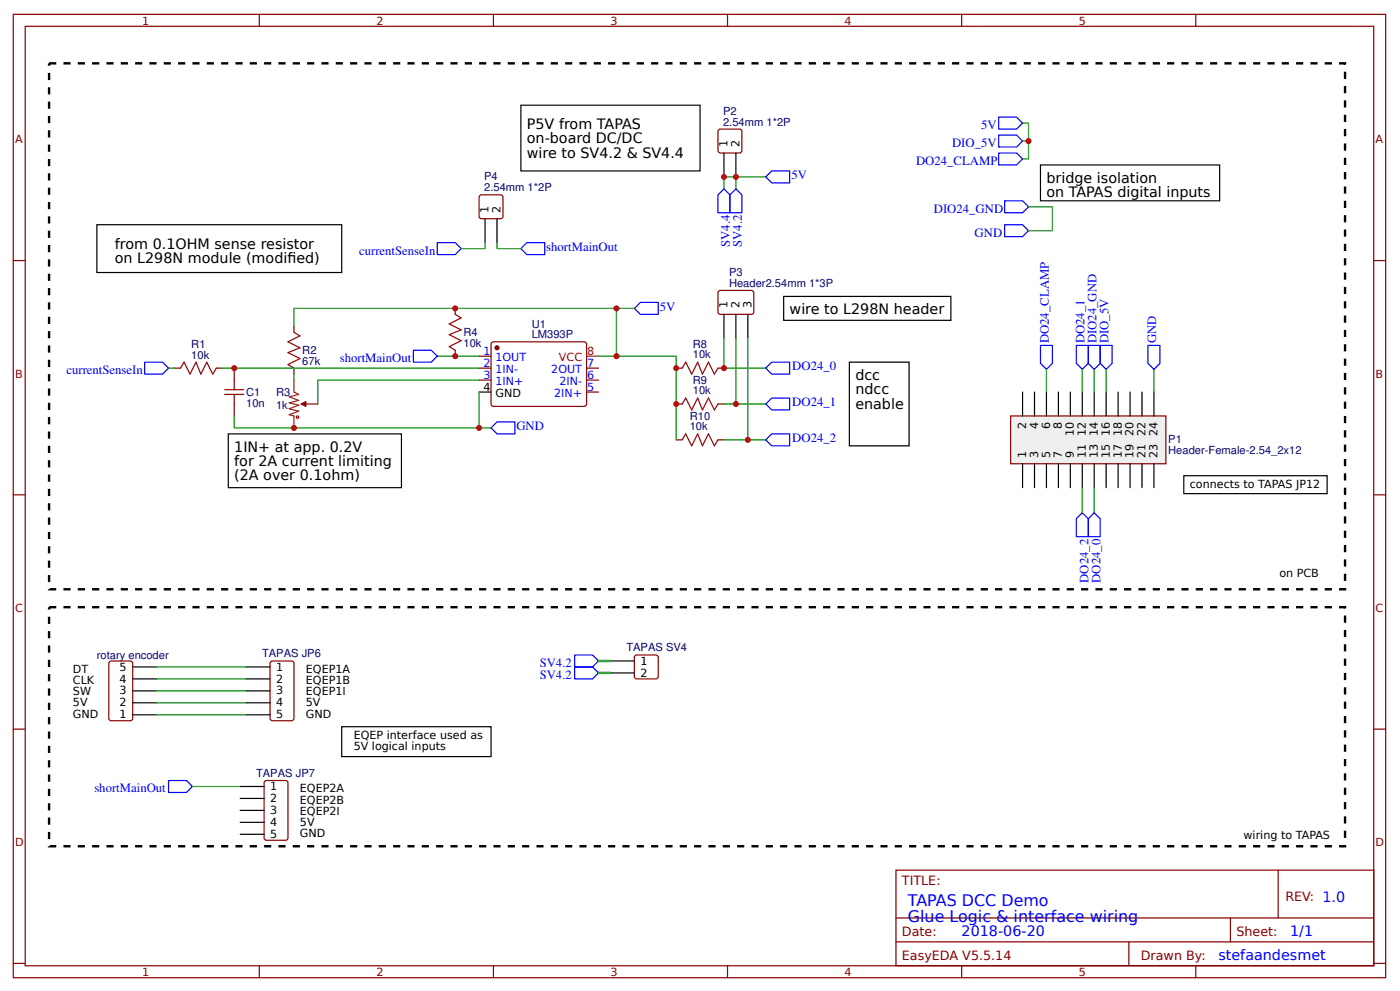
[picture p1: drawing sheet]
<svg xmlns="http://www.w3.org/2000/svg" width="310mm" height="219mm" viewBox="0 0 310 219" stroke-linecap="round" stroke-linejoin="round" font-family="sans-serif">
<g fill="none" stroke="#800" stroke-width=".26">
<path d="M2.9 3.2h304v213.2h-304zM5.6 5.8h298.7v208h-298.7zM57.4 3.2v2.6M109.3 3.2v2.6M161.2 3.2v2.6M213 3.2v2.6M264.9 3.2v2.6M2.9 57.7h2.7M304.3 57.7h2.6M2.9 109.5h2.7M304.3 109.5h2.6M2.9 161.4h2.7"/>
<path d="M304.3 161.4h2.6M198.5 192.6h105.8v21.2h-105.8zM283.1 192.6v10.6M2.9 213.3h2.7M57.4 213.8v2.6M109.3 213.8v2.6M161.2 213.8v2.6M198.5 203.2h105.8M198.5 208.5h105.8M213 213.8v2.6M250.1 208.5v5.3M264.9 213.8v2.6"/>
<path d="M272.5 203.2v5.3M304.3 213.3h2.6"/>
</g>
<path d="M223.9 92.1h34.4v10.6h-34.4z" fill="#efefef" stroke="#800" stroke-width=".26"/>
<g fill="none" stroke="#000" stroke-width=".26">
<path d="M115.4 23.3h39.7v14.5h-39.7zM160.4 33.9v5.3M163 33.9v5.3M230.5 36.5h39.7v7.9h-39.7zM21.5 49.7h54.2v10.6h-54.2zM107.4 48.4v5.3M110.1 48.4v5.3M160.4 69.6v5.3M163 69.6v5.3M165.7 69.6v5.3M173.6 65.6h37v5.3h-37zM50.6 96h38.3v11.9h-38.3z"/>
<path d="M106.1 86.8h2.7M188.1 80.2h13.3v18.5h-13.3zM226.5 86.8v5.3M229.2 86.8v5.3M231.8 86.8v5.3M234.4 86.8v5.3M237.1 86.8v5.3M239.7 86.8v5.3M242.4 86.8v5.3M245 86.8v5.3M247.7 86.8v5.3M250.3 86.8v5.3"/>
<path d="M253 86.8v5.3M255.6 86.8v5.3M226.5 102.7v5.2M229.2 102.7v5.2M231.8 102.7v5.2M234.4 102.7v5.2M237.1 102.7v5.2M239.7 102.7v5.2M242.4 102.7v5.2M245 102.7v5.2M247.7 102.7v5.2M250.3 102.7v5.2"/>
<path d="M253 102.7v5.2M255.6 102.7v5.2M262.2 105.3h31.8v4h-31.8zM29.4 147.6h5.3M29.4 150.3h5.3M29.4 152.9h5.3M29.4 155.6h5.3M29.4 158.2h5.3M54.5 147.6h5.3M54.5 150.3h5.3M54.5 152.9h5.3M54.5 155.6h5.3"/>
<path d="M54.5 158.2h5.3M135.2 146.3h5.3M135.2 149h5.3M53.2 174.1h5.3M53.2 176.7h5.3M53.2 179.4h5.3M75.7 160.9h33.1v6.6h-33.1zM53.2 182h5.3M53.2 184.7h5.3"/>
</g>
<g fill="none" stroke="#800" stroke-width=".26">
<path d="M159.3 28.6h4.5l.5 .2v4.5l-.2 .5-4.5 .1-.5-.3-.1-4.5zM106.4 43.2l4.5-.1 .4 .3 .1 4.5-.2 .4-4.5 .1-.5-.2-.1-4.5zM65.1 72.2v1.4M100.8 68.3v1.3M100.8 77.5v1.3M106.1 78.8h2.7M108.8 75.9l.5-.2h20.4l.2 .5v13.5l-.5 .3-20.4-.1-.2-.5zM159.1 64.6l.5-.3 7.1 .1 .3 .4-.1 4.5-.5 .3-7.1-.1-.3-.4zM38.7 81.5h1.3M47.9 81.5h1.3M51.9 81.5v2.6M51.9 89.4v2.7"/>
<path d="M65.1 81.5v1.3M67.8 89.4h2.6M106.1 81.5h2.7M106.1 84.1h2.7M129.9 81.5h2.7M129.9 84.1h2.7M129.9 86.8h2.7M149.8 81.5h1.3M149.8 89.4h1.3M149.8 97.4h1.3M159 81.5h1.4M159 89.4h1.4"/>
<path d="M159 97.4h1.4M24.4 146.4l4.5-.1 .4 .3 .1 12.4-.3 .5h-4.5l-.4-.2-.1-12.5zM60.1 146.4l4.5-.1 .4 .3 .1 12.4-.2 .5h-4.5l-.5-.2-.1-12.5zM140.8 145.1l4.5-.1 .4 .3 .1 4.5-.3 .4-4.5 .1-.4-.3-.1-4.5zM58.8 172.8h4.5l.4 .2 .1 12.5-.3 .4-4.5 .1-.4-.3-.1-12.4z"/>
</g>
<g fill="#800" stroke="#800" stroke-width=".26">
<path d="M66.7 89.4l1.1-.5v1.1z"/>
<circle cx="110.1" cy="77" r=".4"/>
</g>
<path d="M129.9 78.8h2.7" fill="none" stroke="#f00" stroke-width=".26"/>
<g fill="none" stroke="#00f" stroke-width=".26">
<path d="M169.6 39.2l1.3-1.4h4v2.7h-4zM221.2 29.9h4l1.3 1.3-1.3 1.3h-4zM221.2 33.9h4l1.3 1.3-1.3 1.3h-4zM221.2 25.9h4l1.3 1.4-1.3 1.3h-4zM96.9 53.7h3.9l1.4 1.3-1.4 1.4h-3.9zM115.4 55l1.3-1.3h4v2.7h-4zM160.4 41.8l1.3 1.3v4h-2.7v-4zM163 41.8l1.3 1.3v4h-2.6v-4zM222.5 49.7h4l1.3 1.4-1.3 1.3h-4zM222.5 44.4h4l1.3 1.4-1.3 1.3h-4zM91.6 77.5h3.9l1.4 1.3-1.4 1.4h-3.9zM140.5 68.3l1.3-1.4h4v2.7h-4z"/>
<path d="M230.5 76.5h2.6v3.9l-1.3 1.4-1.3-1.4zM238.4 76.5h2.7v3.9l-1.4 1.4-1.3-1.4zM241.1 76.5h2.6v3.9l-1.3 1.4-1.3-1.4zM243.7 76.5h2.7v3.9l-1.4 1.4-1.3-1.4zM254.3 76.5h2.6v3.9l-1.3 1.4-1.3-1.4zM32 80.2h4l1.3 1.3-1.3 1.3h-4zM108.8 94.7l1.3-1.3h4v2.6h-4zM169.6 97.4l1.3-1.4h4v2.7h-4zM169.6 89.4l1.3-1.3h4v2.7h-4zM169.6 81.5l1.3-1.3h4v2.6h-4zM239.7 113.5l1.4 1.3v4h-2.7v-4zM242.4 113.5l1.3 1.3v4h-2.6v-4z"/>
<path d="M127.3 145h4l1.3 1.3-1.3 1.3h-4zM127.3 147.6h4l1.3 1.4-1.3 1.3h-4zM37.3 172.8h4l1.3 1.3-1.3 1.3h-4z"/>
</g>
<g fill="none" stroke="#080" stroke-width=".26">
<path d="M163 39.2h-2.6v2.6M163 39.2v2.6M163 39.2h6.6M226.5 31.2h1.3v4h-1.3M226.5 27.3h1.3v3.9M107.4 53.7v1.3h-5.2M110.1 53.7v1.3h5.3M227.8 45.8h5.3v5.3h-5.3M65.1 72.2v-3.9h71.5v10.5h-4M96.9 78.8h9.2M136.6 78.8h13.2v18.6M136.6 68.3h3.9"/>
<path d="M160.4 74.9v6.6h9.2M163 74.9v14.5h-2.6M165.7 74.9v22.5h-5.3M37.3 81.5h1.4M49.2 81.5h56.9M51.9 92.1v2.6h56.9M65.1 82.8v1.3M106.1 84.1h-35.7v5.3M106.1 86.8v7.9M163 89.4h6.6M165.7 97.4h3.9M231.8 81.8v5"/>
<path d="M239.7 81.8v5M242.4 81.8v5M245 81.8v5M255.6 81.8v5M239.7 107.9v5.6M242.4 107.9v5.6M34.7 147.6h19.8M34.7 150.3h19.8M34.7 152.9h19.8M34.7 155.6h19.8M34.7 158.2h19.8M42.6 174.1h10.6"/>
</g>
<g fill="none" stroke="#a00000" stroke-width=".26">
<path d="M65.1 73.6l1.3 .7-2.6 1.4 2.6 1.3-2.6 1.1 2.6 1.3-2.6 1.3 1.3 .8M100.8 69.6l1.4 .8-2.7 1.3 2.7 1.3-2.7 1.1 2.7 1.3-2.7 1.3 1.3 .8M40 81.5l.8-1.3 1.3 2.6 1.3-2.6 1.1 2.6 1.3-2.6 1.3 2.6 .8-1.3M49.8 87.3h4.2M49.8 86.3h4.2M51.9 84.1v2.2M51.9 87.3v2.1M151.1 81.5l.8-1.3 1.3 2.6 1.3-2.6 1.1 2.6 1.3-2.6 1.3 2.6 .8-1.3M151.1 89.4l.8-1.3 1.3 2.7 1.3-2.7 1.1 2.7 1.3-2.7 1.3 2.7 .8-1.4M151.1 97.4l.8-1.4 1.3 2.7 1.3-2.7 1.1 2.7 1.3-2.7 1.3 2.7 .8-1.3"/>
<circle cx="65.9" cy="92.3" r=".26"/>
</g>
<path d="M65.1 84.1v2.7l1.1 .5-2.1 .5 2.1 .8-2.1 .6 2.1 .5-2.1 .8 2.1 .5-2.1 .8 1 .3v2.6M66.7 89.4h1.1" fill="none" stroke="#8d2323" stroke-width=".26"/>
<path d="M10.9 14h287v116.4h-287zM10.9 134.4h287v52.9h-287z" fill="none" stroke="#000" stroke-width=".53" stroke-dasharray="1.6 1.6" stroke-linecap="butt"/>
<path d="M132.6 146.3h2.6M132.6 149h2.6" fill="none" stroke="#080" stroke-width=".53"/>
<g fill="#c00">
<circle cx="160.4" cy="39.2" r=".66"/>
<circle cx="163" cy="39.2" r=".66"/>
<circle cx="136.6" cy="68.3" r=".66"/>
<circle cx="165.7" cy="97.4" r=".66"/>
<circle cx="106.1" cy="94.7" r=".66"/>
<circle cx="65.1" cy="94.7" r=".66"/>
<circle cx="51.9" cy="81.5" r=".66"/>
<circle cx="100.8" cy="78.8" r=".66"/>
<circle cx="100.8" cy="68.3" r=".66"/>
<circle cx="149.8" cy="89.4" r=".66"/>
<circle cx="160.4" cy="81.5" r=".66"/>
<circle cx="163" cy="89.4" r=".66"/>
<circle cx="136.6" cy="78.8" r=".66"/>
<circle cx="149.8" cy="81.5" r=".66"/>
<circle cx="227.8" cy="31.2" r=".66"/>
</g>
<g font-size="3.5" fill="#00f">
<text x="201.1" y="200.6">TAPAS DCC Demo</text>
<text x="201.1" y="204.1">Glue Logic &amp; interface wiring</text>
</g>
<g font-size="3.2">
<text x="116.7" y="28.6">P5V from TAPAS</text>
<text x="116.7" y="31.8">on-board DC/DC</text>
<text x="116.7" y="34.9">wire to SV4.2 &amp; SV4.4</text>
<text x="231.8" y="40.5">bridge isolation</text>
<text x="231.8" y="43.7">on TAPAS digital inputs</text>
<text x="25.4" y="55">from 0.1OHM sense resistor</text>
<text x="25.4" y="58.2">on L298N module (modifed)</text>
<text x="63.7" y="58.2">i</text>
<text x="174.9" y="69.6">wire to L298N header</text>
<text x="189.5" y="84.1">dcc</text>
<text x="189.5" y="87.3">ndcc</text>
<text x="189.5" y="90.5">enable</text>
<text x="51.9" y="100">1IN+ at app. 0.2V</text>
<text x="51.9" y="103.2">for 2A current limiting</text>
<text x="51.9" y="106.4">(2A over 0.1ohm)</text>
</g>
<g font-size="3.2" fill="#00f">
<text x="213" y="207.2">2018-06-20</text>
<text x="285.8" y="207.2">1/1</text>
<text x="269.9" y="212.5">stefaandesmet</text>
</g>
<g font-size="2.8" fill="#00f">
<text x="217.4" y="28.6">5V</text>
<text x="210.9" y="32.6">DIO_5V</text>
<text x="175.3" y="39.7">5V</text>
<text x="202.9" y="36.6">DO24_CLAMP</text>
<text x="206.9" y="47.1">DIO24_GND</text>
<text x="215.9" y="52.4">GND</text>
<text x="79.5" y="56.4">currentSenseIn</text>
<text x="121" y="55.6">shortMainOut</text>
<text x="161.7" y="54.6" transform="rotate(-90 161.7 54.6)">SV4.4</text>
<text x="164.3" y="54.6" transform="rotate(-90 164.3 54.6)">SV4.2</text>
<text x="146.1" y="68.8">5V</text>
<text x="232.3" y="76" transform="rotate(-90 232.3 76)">DO24_CLAMP</text>
<text x="240.3" y="76" transform="rotate(-90 240.3 76)">DO24_1</text>
<text x="242.9" y="76" transform="rotate(-90 242.9 76)">DIO24_GND</text>
<text x="245.6" y="76" transform="rotate(-90 245.6 76)">DIO_5V</text>
<text x="256.1" y="76" transform="rotate(-90 256.1 76)">GND</text>
<text x="14.7" y="82.8">currentSenseIn</text>
<text x="75.3" y="80.2">shortMainOut</text>
<text x="175.5" y="82">DO24_0</text>
<text x="175.5" y="89.9">DO24_1</text>
<text x="114.4" y="95.2">GND</text>
<text x="175.5" y="97.9">DO24_2</text>
<text x="241.1" y="129" transform="rotate(-90 241.1 129)">DO24_2</text>
<text x="243.8" y="129" transform="rotate(-90 243.8 129)">DO24_0</text>
<text x="119.5" y="147.6">SV4.2</text>
<text x="119.5" y="150.2">SV4.2</text>
<text x="20.9" y="175.3">shortMainOut</text>
</g>
<g font-size="2.8" fill="#800">
<text x="199.8" y="195.8">TITLE:</text>
<text x="284.7" y="199.5">REV: 1.0</text>
<text x="199.8" y="207.2">Date:</text>
<text x="273.9" y="207.2">Sheet:</text>
<text x="199.8" y="212.5">EasyEDA V5.5.14</text>
<text x="252.7" y="212.5">Drawn By:</text>
</g>
<g font-size="2.5" fill="#800">
<text x="31.5" y="5.4">1</text>
<text x="83.4" y="5.4">2</text>
<text x="135.2" y="5.4">3</text>
<text x="187.1" y="5.4">4</text>
<text x="238.9" y="5.4">5</text>
<text x="3.3" y="31.8">A</text>
<text x="304.7" y="31.8">A</text>
<text x="3.3" y="83.6">B</text>
<text x="304.7" y="83.6">B</text>
<text x="3.3" y="135.5">C</text>
<text x="304.7" y="135.5">C</text>
<text x="3.3" y="187.3">D</text>
<text x="304.7" y="187.3">D</text>
<text x="31.5" y="216">1</text>
<text x="83.4" y="216">2</text>
<text x="135.2" y="216">3</text>
<text x="187.1" y="216">4</text>
<text x="238.9" y="216">5</text>
</g>
<g font-size="2.5" fill="#000080">
<text x="160.2" y="27.8">2.54mm 1*2P</text>
<text x="160.2" y="25.4">P2</text>
<text x="107.3" y="40">P4</text>
<text x="107.3" y="42.3">2.54mm 1*2P</text>
<text x="161.5" y="63.5">Header2.54mm 1*3P</text>
<text x="161.5" y="61.1">P3</text>
<text x="42.4" y="77">R1</text>
<text x="102.7" y="76.8">10k</text>
<text x="102.7" y="74.4">R4</text>
<text x="117.8" y="74.9">LM393P</text>
<text x="117.8" y="72.5">U1</text>
<text x="153.5" y="77.1">R8</text>
<text x="42.4" y="79.4">10k</text>
<text x="67" y="80.8">67k</text>
<text x="67" y="78.4">R2</text>
<text x="153.5" y="79.3">10k</text>
<text x="54.5" y="87.6">C1</text>
<text x="61.1" y="87.7">R3</text>
<text x="153.5" y="87.2">10k</text>
<text x="153.5" y="85">R9</text>
<text x="54.5" y="90">10n</text>
<text x="61.1" y="90.6">1k</text>
<text x="152.8" y="95.2">10k</text>
<text x="152.8" y="93">R10</text>
<text x="258.8" y="100.5">Header-Female-2.54_2x12</text>
<text x="258.8" y="98.2">P1</text>
<text x="21.5" y="145.8">rotary encoder</text>
<text x="58" y="145.5">TAPAS JP6</text>
<text x="138.7" y="144.2">TAPAS SV4</text>
<text x="56.7" y="172">TAPAS JP7</text>
</g>
<g font-size="2.5">
<text x="161.2" y="32.5" transform="rotate(-90 161.2 32.5)">1</text>
<text x="163.8" y="32.5" transform="rotate(-90 163.8 32.5)">2</text>
<text x="108.2" y="47.1" transform="rotate(-90 108.2 47.1)">1</text>
<text x="110.9" y="47.1" transform="rotate(-90 110.9 47.1)">2</text>
<text x="161.2" y="68.3" transform="rotate(-90 161.2 68.3)">1</text>
<text x="163.8" y="68.3" transform="rotate(-90 163.8 68.3)">2</text>
<text x="166.4" y="68.3" transform="rotate(-90 166.4 68.3)">3</text>
<text x="107.1" y="86.5">4</text>
<text x="109.7" y="87.8">GND</text>
<text x="227.3" y="95" transform="rotate(-90 227.3 95)">2</text>
<text x="229.9" y="95" transform="rotate(-90 229.9 95)">4</text>
<text x="232.6" y="95" transform="rotate(-90 232.6 95)">6</text>
<text x="235.2" y="95" transform="rotate(-90 235.2 95)">8</text>
<text x="227.3" y="101.3" transform="rotate(-90 227.3 101.3)">1</text>
<text x="229.9" y="101.3" transform="rotate(-90 229.9 101.3)">3</text>
<text x="232.6" y="101.3" transform="rotate(-90 232.6 101.3)">5</text>
<text x="235.2" y="101.3" transform="rotate(-90 235.2 101.3)">7</text>
<text x="237.9" y="101.3" transform="rotate(-90 237.9 101.3)">9</text>
<text x="237.9" y="96.5" transform="rotate(-90 237.9 96.5)">10</text>
<text x="240.5" y="101.3" transform="rotate(-90 240.5 101.3)">11</text>
<text x="240.5" y="96.5" transform="rotate(-90 240.5 96.5)">12</text>
<text x="243.2" y="101.3" transform="rotate(-90 243.2 101.3)">13</text>
<text x="243.2" y="96.5" transform="rotate(-90 243.2 96.5)">14</text>
<text x="245.8" y="101.3" transform="rotate(-90 245.8 101.3)">15</text>
<text x="245.8" y="96.5" transform="rotate(-90 245.8 96.5)">16</text>
<text x="248.5" y="101.3" transform="rotate(-90 248.5 101.3)">17</text>
<text x="248.5" y="96.5" transform="rotate(-90 248.5 96.5)">18</text>
<text x="251.1" y="101.3" transform="rotate(-90 251.1 101.3)">19</text>
<text x="251.1" y="96.5" transform="rotate(-90 251.1 96.5)">20</text>
<text x="253.8" y="101.3" transform="rotate(-90 253.8 101.3)">21</text>
<text x="253.8" y="96.5" transform="rotate(-90 253.8 96.5)">22</text>
<text x="256.4" y="101.3" transform="rotate(-90 256.4 101.3)">23</text>
<text x="256.4" y="96.5" transform="rotate(-90 256.4 96.5)">24</text>
<text x="263.6" y="107.9">connects to TAPAS JP12</text>
<text x="283.4" y="127.8">on PCB</text>
<text x="16.2" y="149">DT</text>
<text x="26.5" y="148.4">5</text>
<text x="61.1" y="148.4">1</text>
<text x="67.8" y="149">EQEP1A</text>
<text x="141.8" y="147.1">1</text>
<text x="141.8" y="149.8">2</text>
<text x="16.2" y="151.4">CLK</text>
<text x="16.2" y="153.9">SW</text>
<text x="26.5" y="153.7">3</text>
<text x="26.5" y="151.1">4</text>
<text x="61.1" y="151.1">2</text>
<text x="61.1" y="153.7">3</text>
<text x="67.8" y="151.4">EQEP1B</text>
<text x="67.8" y="153.9">EQEP1I</text>
<text x="16.2" y="156.4">5V</text>
<text x="16.2" y="158.8">GND</text>
<text x="26.5" y="159">1</text>
<text x="26.5" y="156.4">2</text>
<text x="61.1" y="156.4">4</text>
<text x="61.1" y="159">5</text>
<text x="67.8" y="156.4">5V</text>
<text x="67.8" y="158.8">GND</text>
<text x="78.3" y="163.5">EQEP interface used as</text>
<text x="78.3" y="166">5V logical inputs</text>
<text x="59.8" y="174.9">1</text>
<text x="59.8" y="177.5">2</text>
<text x="66.4" y="175.4">EQEP2A</text>
<text x="66.4" y="177.9">EQEP2B</text>
<text x="59.8" y="180.2">3</text>
<text x="59.8" y="182.8">4</text>
<text x="59.8" y="185.5">5</text>
<text x="66.4" y="180.4">EQEP2I</text>
<text x="66.4" y="182.8">5V</text>
<text x="66.4" y="185.3">GND</text>
<text x="275.5" y="185.7">wiring to TAPAS</text>
</g>
<g font-size="2.5" fill="#00f">
<text x="107.1" y="78.6">1</text>
<text x="107.1" y="81.2">2</text>
<text x="107.1" y="83.9">3</text>
<text x="109.7" y="79.9">1OUT</text>
<text x="109.7" y="82.5">1IN-</text>
<text x="122.1" y="82.5">2OUT</text>
<text x="130.1" y="81.2">7</text>
<text x="130.1" y="83.9">6</text>
<text x="109.7" y="85.2">1IN+</text>
<text x="122.7" y="87.8">2IN+</text>
<text x="123.9" y="85.2">2IN-</text>
<text x="130.1" y="86.5">5</text>
</g>
<g font-size="2.5" fill="#f00">
<text x="123.8" y="79.9">VCC</text>
<text x="130.1" y="78.6">8</text>
</g>
</svg>
